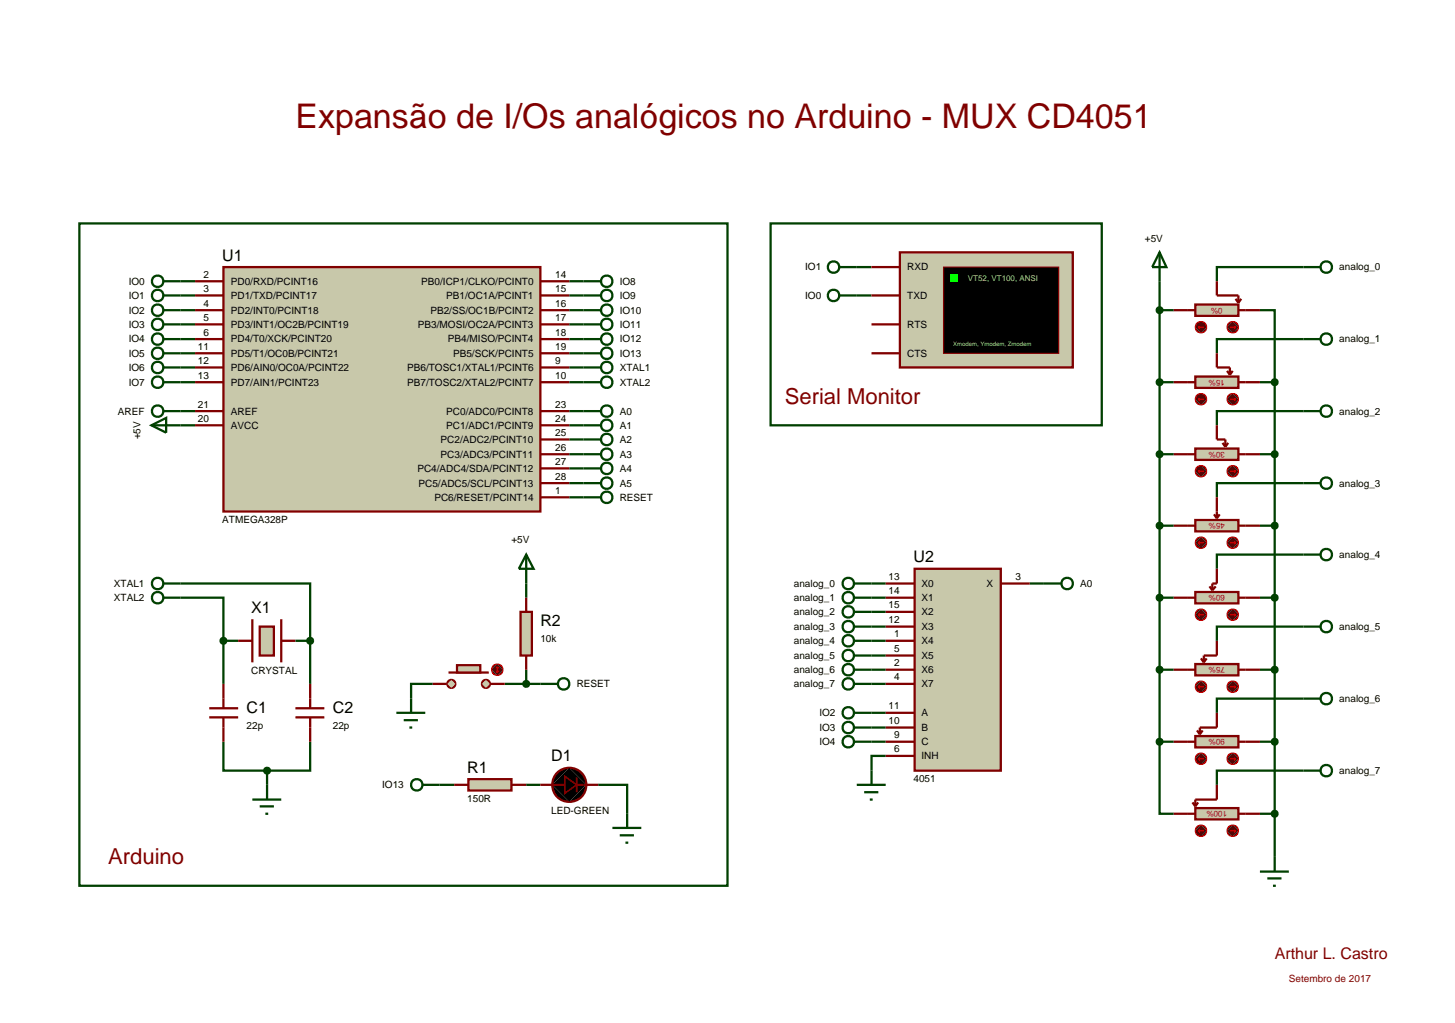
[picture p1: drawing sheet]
<svg xmlns="http://www.w3.org/2000/svg" width="257mm" height="180mm" viewBox="0 0 257 180" stroke-linecap="round" stroke-linejoin="round" font-family="sans-serif">
<g fill="none" stroke="#004000" stroke-width=".4">
<path d="M31.8 49.6h2.6M31.8 52.1h2.6M31.8 54.7h2.6M31.8 57.2h2.6M31.8 59.8h2.6M100.4 49.6h2.5M100.4 52.1h2.5M100.4 54.7h2.5M100.4 57.2h2.5M100.4 59.8h2.5M151.1 52.1h2.6M151.1 47.1h2.6"/>
<path d="M204.5 54.7h2.5M204.5 49.6v81.2M222.2 54.7h2.6v12.7M229.9 47.1h-15.3v2.5M229.9 59.8h-15.3v2.5M31.8 62.3h2.6M31.8 64.8h2.6M31.8 67.4h2.6M31.8 72.5h2.6M31.8 75h2.6M100.4 62.3h2.5M100.4 64.8h2.5"/>
<path d="M100.4 67.4h2.5M100.4 72.5h2.5M100.4 75h2.5M100.4 77.5h2.5M204.5 67.4h2.5M222.2 67.4h2.6M224.8 67.4v83.7M229.9 72.5h-15.3v2.5M100.4 80.1h2.5M100.4 82.6h2.5M100.4 85.2h2.5M100.4 87.7h2.5"/>
<path d="M204.5 80.1h2.5M204.5 92.7h2.5M222.2 80.1h2.6M222.2 92.7h2.6M229.9 85.2h-15.3v2.5M229.9 97.8h-15.3v2.5M31.8 102.9h22.9v10.1M31.8 105.4h7.6v7.6M39.4 113h2.6M39.4 113v7.6M52.1 113h2.6M54.7 113v7.6"/>
<path d="M92.8 102.9v2.5M92.8 118.1v2.5M153.7 113h2.5M153.7 102.9h2.5M153.7 105.4h2.5M153.7 107.9h2.5M153.7 110.5h2.5M153.7 115.6h2.5M153.7 118.1h2.5M181.6 102.9h2.5M204.5 105.4h2.5M204.5 118.1h2.5"/>
<path d="M222.2 105.4h2.6M222.2 118.1h2.6M229.9 110.5h-15.3v2.5M39.4 130.8v5.1h7.7M47.1 135.9v2.5M54.7 130.8v5.1h-7.6M76.3 120.6h-3.8v2.6M77.5 138.4h2.6M89 120.6h6.3M92.8 138.4h2.5M105.5 138.4h5.1v5.1M153.7 120.6h2.5"/>
<path d="M153.7 130.8h2.5M153.7 128.3h2.5M153.7 125.7h2.5M156.2 133.3h-2.5v2.6M204.5 130.8v12.7h2.5M204.5 130.8h2.5M222.2 130.8h2.6M229.9 123.2h-15.3v2.5M229.9 135.9h-15.3v2.5M222.2 143.5h2.6"/>
</g>
<path d="M39.4 47.1h55.9v43.1h-55.9z" fill="#c8c8aa" stroke="#800000" stroke-width=".4"/>
<g fill="none" stroke="#800000" stroke-width=".4">
<path d="M34.4 49.6h5M34.4 52.1h5M34.4 57.2h5M34.4 54.7h5M34.4 59.8h5M95.3 49.6h5.1M95.3 52.1h5.1M95.3 57.2h5.1M95.3 54.7h5.1M95.3 59.8h5.1M34.4 64.8h5M34.4 62.3h5"/>
<path d="M34.4 67.4h5M34.4 75h5M34.4 72.5h5M95.3 64.8h5.1M95.3 62.3h5.1M95.3 67.4h5.1M95.3 77.5h5.1M95.3 75h5.1M95.3 72.5h5.1M95.3 87.7h5.1M95.3 85.2h5.1M95.3 82.6h5.1"/>
<path d="M95.3 80.1h5.1M95.3 138.4h4.3M101.7 138.4h3.8"/>
</g>
<path d="M98 136.5a2.97 2.97 0 0 1 2.4-1.1l-3 3 .1-.7zM100.4 135.4a2.95 2.95 0 0 1 3 3zM103.4 138.4a2.95 2.95 0 0 1-3 3zM97.4 138.4l3 3a2.95 2.95 0 0 1-3-3z" fill="#000" stroke="#800000" stroke-width=".4"/>
<path d="M97.4 138.4l3-3 3 3-3 3z" fill="#000"/>
<path d="M101.7 137.1v2.6" fill="none" stroke="#800000" stroke-width=".3"/>
<path d="M99.6 136.9l2.1 1.5-2.1 1.5z" fill="#000" stroke="#800000" stroke-width=".3"/>
<path d="M82.6 137.4h7.6v2h-7.6z" fill="#c8c8aa" stroke="#800000" stroke-width=".4"/>
<path d="M44.5 109.2v7.6M49.6 109.2v7.6M80.1 138.4h2.5M90.2 138.4h2.6" fill="none" stroke="#800000" stroke-width=".4"/>
<g fill="none" stroke="#004000" stroke-width=".4">
<path d="M28.8 49.6h3M28.8 52.1h3M28.8 54.7h3M28.8 57.2h3M28.8 59.8h3M102.9 49.6h3.1M102.9 52.1h3.1M102.9 54.7h3.1M102.9 57.2h3.1M102.9 59.8h3.1M26.7 75l2.6-1.3v2.6zM26.7 75h5.1"/>
<path d="M28.8 62.3h3M28.8 64.8h3M28.8 67.4h3M28.8 72.5h3M102.9 62.3h3.1M102.9 72.5h3.1M102.9 75h3.1M102.9 77.5h3.1M102.9 80.1h3.1M102.9 82.6h3.1M102.9 85.2h3.1M102.9 87.7h3.1"/>
<path d="M74.5 138.4h3M108 146h5.1M109.3 147.3h2.5M110.3 148.6h.5M110.6 143.5v2.5"/>
<circle cx="27.8" cy="52.1" r="1.01"/>
<circle cx="27.8" cy="54.7" r="1.01"/>
<circle cx="27.8" cy="59.8" r="1.01"/>
<circle cx="27.8" cy="49.6" r="1.01"/>
<circle cx="27.8" cy="57.2" r="1.01"/>
<circle cx="107" cy="49.6" r="1.01"/>
<circle cx="107" cy="57.2" r="1.01"/>
<circle cx="107" cy="59.8" r="1.01"/>
<circle cx="107" cy="52.1" r="1.01"/>
<circle cx="107" cy="54.7" r="1.01"/>
<circle cx="27.8" cy="67.4" r="1.01"/>
<circle cx="27.8" cy="64.8" r="1.01"/>
<circle cx="27.8" cy="72.5" r="1.01"/>
<circle cx="27.8" cy="62.3" r="1.01"/>
<circle cx="107" cy="62.3" r="1.01"/>
<circle cx="107" cy="75" r="1.01"/>
<circle cx="107" cy="72.5" r="1.01"/>
<circle cx="107" cy="77.5" r="1.01"/>
<circle cx="107" cy="87.7" r="1.01"/>
<circle cx="107" cy="82.6" r="1.01"/>
<circle cx="107" cy="85.2" r="1.01"/>
<circle cx="107" cy="80.1" r="1.01"/>
<circle cx="73.5" cy="138.4" r="1.01"/>
</g>
<path d="M45.8 110.5h2.5v5.1h-2.5z" fill="#c8c8aa" stroke="#800000" stroke-width=".4"/>
<path d="M42 113h2.5M49.6 113h2.5M36.9 126.5h5.1M36.9 124.9h5.1M39.4 120.6v4.3M39.4 126.5v4.3M52.1 126.5h5.1M52.1 124.9h5.1M54.7 120.6v4.3M54.7 126.5v4.3" fill="none" stroke="#800000" stroke-width=".4"/>
<g fill="none" stroke="#004000" stroke-width=".4">
<path d="M102.9 64.8h3.1M102.9 67.4h3.1M28.8 105.4h3M28.8 102.9h3"/>
<circle cx="107" cy="64.8" r="1.01"/>
<circle cx="107" cy="67.4" r="1.01"/>
<circle cx="27.8" cy="102.9" r="1.01"/>
<circle cx="27.8" cy="105.4" r="1.01"/>
</g>
<path d="M54.3 112.7l.4-.2-.5 .5zM54.7 112.5l.4 .2 .1 .3zM54.7 113.5l.5-.5-.2 .4zM54.2 113l.5 .5-.3-.1z" fill="#004000" stroke="#004000" stroke-width=".4"/>
<path d="M54.7 112.5l.5 .5-.5 .5-.5-.5z" fill="#004000"/>
<path d="M39 112.7l.4-.2-.5 .5zM39.4 112.5l.4 .2 .1 .3zM39.4 113.5l.5-.5-.2 .4zM38.9 113l.5 .5-.3-.1z" fill="#004000" stroke="#004000" stroke-width=".4"/>
<path d="M39.4 112.5l.5 .5-.5 .5-.5-.5z" fill="#004000"/>
<path d="M47.1 138.4v2.6M44.5 141h5.1M45.8 142.2h2.5M46.8 143.5h.5" fill="none" stroke="#004000" stroke-width=".4"/>
<path d="M46.7 135.6l.4-.2-.5 .5zM47.1 135.4l.3 .1 .2 .4zM47.6 135.9l-.1 .3-.4 .2zM46.6 135.9l.5 .5-.3-.1z" fill="#004000" stroke="#004000" stroke-width=".4"/>
<path d="M46.6 135.9l.5-.5 .5 .5-.5 .5z" fill="#004000"/>
<g fill="#c8c8aa" stroke="#800000" stroke-width=".4">
<path d="M85.2 120.1l.5-.2-.7 .7zM85.7 119.9a.68 .68 0 0 1 .7 .7zM85.7 121.3l.7-.7a.68 .68 0 0 1-.7 .7zM85 120.6l.7 .7a.68 .68 0 0 1-.7-.7z"/>
<path d="M79.1 120.1l.5-.2-.7 .7zM79.6 119.9a.68 .68 0 0 1 .7 .7zM80.3 120.6a.68 .68 0 0 1-.7 .7zM78.9 120.6l.7 .7a.68 .68 0 0 1-.7-.7z"/>
</g>
<g fill="#c8c8aa">
<path d="M85.7 119.9l.7 .7-.7 .7-.7-.7z"/>
<path d="M79.6 119.9l.7 .7-.7 .7-.7-.7z"/>
</g>
<path d="M79.1 118.6h7.1" fill="none" stroke="#800000" stroke-width=".4"/>
<path d="M80.6 117.3h4.1v1.3h-4.1z" fill="#c8c8aa" stroke="#800000" stroke-width=".4"/>
<path d="M76.3 120.6h2.5M86.4 120.6h2.6" fill="none" stroke="#800000" stroke-width=".4"/>
<path d="M87 117.4l.7-.3-1 1zM87.7 117.1a.94 .94 0 0 1 1 1zM87.7 119.1l1-1a.94 .94 0 0 1-1 1zM86.7 118.1l1 1a.94 .94 0 0 1-1-1z" fill="#400000" stroke="#f00" stroke-width=".2"/>
<path d="M87.7 117.1l1 1-1 1-1-1z" fill="#400000"/>
<path d="M87.5 118.3l.2 .3M87.7 117.6v1M87.7 117.6l-.2 .2M87.7 117.6l.3 .2M88 118.3l-.3 .3" fill="none" stroke="#f00" stroke-width=".2"/>
<g fill="none" stroke="#004000" stroke-width=".4">
<path d="M69.9 125.7h5.1M71.2 127h2.5M72.2 128.3h.5M72.5 123.2v2.5M95.3 120.6h3.1"/>
<circle cx="99.4" cy="120.6" r="1.01"/>
</g>
<path d="M91.8 107.9h2v7.7h-2z" fill="#c8c8aa" stroke="#800000" stroke-width=".4"/>
<path d="M92.8 105.4v2.5M92.8 115.6v2.5" fill="none" stroke="#800000" stroke-width=".4"/>
<path d="M92.5 120.2l.3-.1-.5 .5zM92.8 120.1l.3 .1 .2 .4zM93.3 120.6l-.2 .4-.3 .1zM92.3 120.6l.5 .5-.4-.2z" fill="#004000" stroke="#004000" stroke-width=".4"/>
<path d="M92.8 120.1l.5 .5-.5 .5-.5-.5z" fill="#004000"/>
<path d="M14 39.4h114.3v116.8h-114.3zM204.5 44.5l1.2 2.6h-2.5zM204.5 44.5v5.1M92.8 97.8l1.3 2.5h-2.6zM92.8 97.8v5.1" fill="none" stroke="#004000" stroke-width=".4"/>
<path d="M158.7 44.5h30.5v20.3h-30.5z" fill="#c8c8aa" stroke="#800000" stroke-width=".4"/>
<path d="M166.4 47.1h20.3v15.2h-20.3z" fill="#000" stroke="#800000" stroke-width=".2"/>
<path d="M167.6 48.3h1.3v1.3h-1.3z" fill="#0f0"/>
<path d="M153.7 47.1h5M153.7 57.2h5M153.7 52.1h5M153.7 62.3h5" fill="none" stroke="#800000" stroke-width=".4"/>
<g fill="none" stroke="#004000" stroke-width=".4">
<path d="M148.1 47.1h3M148.1 52.1h3"/>
<circle cx="147" cy="47.1" r="1.01"/>
<circle cx="147" cy="52.1" r="1.01"/>
</g>
<path d="M161.3 100.3h15.2v35.6h-15.2z" fill="#c8c8aa" stroke="#800000" stroke-width=".4"/>
<g fill="none" stroke="#800000" stroke-width=".4">
<path d="M156.2 102.9h5.1M156.2 105.4h5.1M156.2 107.9h5.1M156.2 110.5h5.1M156.2 113h5.1M156.2 115.6h5.1M156.2 118.1h5.1M176.5 102.9h5.1M156.2 120.6h5.1M156.2 125.7h5.1M156.2 128.3h5.1M156.2 130.8h5.1"/>
<path d="M156.2 133.3h5.1"/>
</g>
<g fill="none" stroke="#004000" stroke-width=".4">
<path d="M184.1 102.9h3.1M150.6 130.8h3.1M150.6 128.3h3.1M150.6 125.7h3.1M151.1 138.4h5.1M152.4 139.7h2.5M153.7 135.9v2.5M153.4 141h.5"/>
<circle cx="188.2" cy="102.9" r="1.01"/>
<circle cx="149.6" cy="128.3" r="1.01"/>
<circle cx="149.6" cy="125.7" r="1.01"/>
<circle cx="149.6" cy="130.8" r="1.01"/>
</g>
<path d="M210.8 53.7h7.6v2h-7.6z" fill="#c8c8aa" stroke="#800000" stroke-width=".4"/>
<path d="M207 54.7h3.8M214.6 49.6v2.5h3.8v1.3M217.9 52.7l.5 .7M218.4 54.7h3.8M218.9 52.7l-.5 .7" fill="none" stroke="#800000" stroke-width=".4"/>
<path d="M211.1 57l.7-.3-1 1zM211.8 56.7a.94 .94 0 0 1 1 1zM211.8 58.7l1-1a.94 .94 0 0 1-1 1zM210.8 57.7l1 1a.94 .94 0 0 1-1-1z" fill="#400000" stroke="#f00" stroke-width=".2"/>
<path d="M211.8 56.7l1 1-1 1-1-1z" fill="#400000"/>
<path d="M211.3 57.7l.3 .3M211.3 57.7h1M211.6 57.5l-.3 .2" fill="none" stroke="#f00" stroke-width=".2"/>
<path d="M216.7 57l.7-.3-1 1zM217.4 56.7a.94 .94 0 0 1 1 1zM218.4 57.7a.94 .94 0 0 1-1 1zM216.4 57.7l1 1a.94 .94 0 0 1-1-1z" fill="#400000" stroke="#f00" stroke-width=".2"/>
<path d="M216.4 57.7l1-1 1 1-1 1z" fill="#400000"/>
<path d="M216.9 57.7h1M217.7 57.5l.2 .2M217.9 57.7l-.2 .3" fill="none" stroke="#f00" stroke-width=".2"/>
<path d="M210.8 66.4h7.6v2h-7.6z" fill="#c8c8aa" stroke="#800000" stroke-width=".4"/>
<path d="M207 67.4h3.8M214.6 62.3v2.5h2.3v1.3M216.4 65.4l.5 .7M217.4 65.4l-.5 .7M218.4 67.4h3.8" fill="none" stroke="#800000" stroke-width=".4"/>
<path d="M211.1 69.7l.7-.3-1 1zM211.8 69.4a.94 .94 0 0 1 1 1zM211.8 71.4l1-1a.94 .94 0 0 1-1 1zM210.8 70.4l1 1a.94 .94 0 0 1-1-1z" fill="#400000" stroke="#f00" stroke-width=".2"/>
<path d="M211.8 69.4l1 1-1 1-1-1z" fill="#400000"/>
<path d="M211.3 70.4l.3 .3M211.3 70.4h1M211.6 70.2l-.3 .2" fill="none" stroke="#f00" stroke-width=".2"/>
<path d="M216.7 69.7l.7-.3-1 1zM217.4 69.4a.94 .94 0 0 1 1 1zM218.4 70.4a.94 .94 0 0 1-1 1zM216.4 70.4l1 1a.94 .94 0 0 1-1-1z" fill="#400000" stroke="#f00" stroke-width=".2"/>
<path d="M216.4 70.4l1-1 1 1-1 1z" fill="#400000"/>
<path d="M216.9 70.4h1M217.7 70.2l.2 .2M217.9 70.4l-.2 .3" fill="none" stroke="#f00" stroke-width=".2"/>
<path d="M210.8 79.1h7.6v2h-7.6z" fill="#c8c8aa" stroke="#800000" stroke-width=".4"/>
<path d="M214.6 75v2.5h1.5v1.3M215.6 78.1l.5 .7M216.6 78.1l-.5 .7M207 80.1h3.8M218.4 80.1h3.8" fill="none" stroke="#800000" stroke-width=".4"/>
<path d="M211.1 82.4l.7-.3-1 1zM211.8 82.1a.94 .94 0 0 1 1 1zM211.8 84.1l1-1a.94 .94 0 0 1-1 1zM210.8 83.1l1 1a.94 .94 0 0 1-1-1z" fill="#400000" stroke="#f00" stroke-width=".2"/>
<path d="M211.8 82.1l1 1-1 1-1-1z" fill="#400000"/>
<path d="M211.3 83.1l.3 .3M211.3 83.1h1M211.6 82.9l-.3 .2" fill="none" stroke="#f00" stroke-width=".2"/>
<path d="M216.7 82.4l.7-.3-1 1zM217.4 82.1a.94 .94 0 0 1 1 1zM218.4 83.1a.94 .94 0 0 1-1 1zM216.4 83.1l1 1a.94 .94 0 0 1-1-1z" fill="#400000" stroke="#f00" stroke-width=".2"/>
<path d="M216.4 83.1l1-1 1 1-1 1z" fill="#400000"/>
<path d="M216.9 83.1h1M217.7 82.9l.2 .2M217.9 83.1l-.2 .3" fill="none" stroke="#f00" stroke-width=".2"/>
<path d="M210.8 91.7h7.6v2h-7.6z" fill="#c8c8aa" stroke="#800000" stroke-width=".4"/>
<path d="M207 92.7h3.8M214.1 90.7l.5 .7M214.6 87.7v3.7M215.1 90.7l-.5 .7M218.4 92.7h3.8" fill="none" stroke="#800000" stroke-width=".4"/>
<path d="M211.1 95l.7-.3-1 1zM211.8 94.7a.94 .94 0 0 1 1 1zM211.8 96.7l1-1a.94 .94 0 0 1-1 1zM210.8 95.7l1 1a.94 .94 0 0 1-1-1z" fill="#400000" stroke="#f00" stroke-width=".2"/>
<path d="M211.8 94.7l1 1-1 1-1-1z" fill="#400000"/>
<path d="M211.3 95.7l.3 .3M211.3 95.7h1M211.6 95.5l-.3 .2" fill="none" stroke="#f00" stroke-width=".2"/>
<path d="M216.7 95l.7-.3-1 1zM217.4 94.7a.94 .94 0 0 1 1 1zM217.4 96.7l1-1a.94 .94 0 0 1-1 1zM216.4 95.7l1 1a.94 .94 0 0 1-1-1z" fill="#400000" stroke="#f00" stroke-width=".2"/>
<path d="M216.4 95.7l1-1 1 1-1 1z" fill="#400000"/>
<path d="M216.9 95.7h1M217.7 95.5l.2 .2M217.9 95.7l-.2 .3" fill="none" stroke="#f00" stroke-width=".2"/>
<path d="M204.1 54.4l.4-.2-.5 .5zM204.5 54.2l.4 .2 .1 .3zM205 54.7l-.1 .3-.4 .2zM204 54.7l.5 .5-.4-.2z" fill="#004000" stroke="#004000" stroke-width=".4"/>
<path d="M204 54.7l.5-.5 .5 .5-.5 .5z" fill="#004000"/>
<path d="M204.1 67.1l.4-.2-.5 .5zM204.5 66.9l.4 .2 .1 .3zM205 67.4l-.1 .3-.4 .2zM204 67.4l.5 .5-.4-.2z" fill="#004000" stroke="#004000" stroke-width=".4"/>
<path d="M204 67.4l.5-.5 .5 .5-.5 .5z" fill="#004000"/>
<path d="M204.1 79.8l.4-.2-.5 .5zM204.5 79.6l.4 .2 .1 .3zM204.5 80.6l.5-.5-.1 .3zM204 80.1l.5 .5-.4-.2z" fill="#004000" stroke="#004000" stroke-width=".4"/>
<path d="M204.5 79.6l.5 .5-.5 .5-.5-.5z" fill="#004000"/>
<path d="M224.4 67.1l.4-.2-.5 .5zM224.8 66.9l.3 .1 .2 .4zM224.8 67.9l.5-.5-.2 .4zM224.3 67.4l.5 .5-.4-.2z" fill="#004000" stroke="#004000" stroke-width=".4"/>
<path d="M224.3 67.4l.5-.5 .5 .5-.5 .5z" fill="#004000"/>
<path d="M224.4 79.8l.4-.2-.5 .5zM224.8 79.6l.3 .1 .2 .4zM224.8 80.6l.5-.5-.2 .4zM224.3 80.1l.5 .5-.4-.2z" fill="#004000" stroke="#004000" stroke-width=".4"/>
<path d="M224.3 80.1l.5-.5 .5 .5-.5 .5z" fill="#004000"/>
<path d="M224.5 92.3l.3-.1-.5 .5zM224.8 92.2l.4 .2 .1 .3zM224.8 93.2l.5-.5-.2 .4zM224.3 92.7l.5 .5-.3-.1z" fill="#004000" stroke="#004000" stroke-width=".4"/>
<path d="M224.8 92.2l.5 .5-.5 .5-.5-.5z" fill="#004000"/>
<g fill="none" stroke="#004000" stroke-width=".4">
<path d="M135.9 39.4h58.4v35.6h-58.4zM229.9 47.1h3M229.9 59.8h3M229.9 72.5h3M229.9 85.2h3M150.6 102.9h3.1M150.6 105.4h3.1M150.6 107.9h3.1M150.6 110.5h3.1M150.6 113h3.1M150.6 115.6h3.1M150.6 118.1h3.1"/>
<path d="M150.6 120.6h3.1"/>
<circle cx="233.9" cy="47.1" r="1.01"/>
<circle cx="233.9" cy="59.8" r="1.01"/>
<circle cx="233.9" cy="72.5" r="1.01"/>
<circle cx="233.9" cy="85.2" r="1.01"/>
<circle cx="149.6" cy="115.6" r="1.01"/>
<circle cx="149.6" cy="102.9" r="1.01"/>
<circle cx="149.6" cy="113" r="1.01"/>
<circle cx="149.6" cy="110.5" r="1.01"/>
<circle cx="149.6" cy="107.9" r="1.01"/>
<circle cx="149.6" cy="118.1" r="1.01"/>
<circle cx="149.6" cy="105.4" r="1.01"/>
<circle cx="149.6" cy="120.6" r="1.01"/>
</g>
<path d="M210.8 104.4h7.6v2h-7.6z" fill="#c8c8aa" stroke="#800000" stroke-width=".4"/>
<path d="M207 105.4h3.8M213.3 103.4l.5 .7M214.4 103.4l-.6 .7M214.6 100.3v2.6h-.8v1.2M218.4 105.4h3.8" fill="none" stroke="#800000" stroke-width=".4"/>
<path d="M211.1 107.7l.7-.3-1 1zM211.8 107.4a.94 .94 0 0 1 1 1zM211.8 109.4l1-1a.94 .94 0 0 1-1 1zM210.8 108.4l1 1a.94 .94 0 0 1-1-1z" fill="#400000" stroke="#f00" stroke-width=".2"/>
<path d="M211.8 107.4l1 1-1 1-1-1z" fill="#400000"/>
<path d="M211.3 108.4l.3 .3M211.3 108.4h1M211.6 108.2l-.3 .2" fill="none" stroke="#f00" stroke-width=".2"/>
<path d="M216.7 107.7l.7-.3-1 1zM217.4 107.4a.94 .94 0 0 1 1 1zM217.4 109.4l1-1a.94 .94 0 0 1-1 1zM216.4 108.4l1 1a.94 .94 0 0 1-1-1z" fill="#400000" stroke="#f00" stroke-width=".2"/>
<path d="M216.4 108.4l1-1 1 1-1 1z" fill="#400000"/>
<path d="M216.9 108.4h1M217.7 108.2l.2 .2M217.9 108.4l-.2 .3" fill="none" stroke="#f00" stroke-width=".2"/>
<path d="M210.8 117.1h7.6v2h-7.6z" fill="#c8c8aa" stroke="#800000" stroke-width=".4"/>
<path d="M207 118.1h3.8M211.8 116.1l.5 .7M212.8 116.1l-.5 .7M214.6 113v2.6h-2.3v1.2M218.4 118.1h3.8" fill="none" stroke="#800000" stroke-width=".4"/>
<path d="M211.1 120.4l.7-.3-1 1zM211.8 120.1a.94 .94 0 0 1 1 1zM211.8 122.1l1-1a.94 .94 0 0 1-1 1zM210.8 121.1l1 1a.94 .94 0 0 1-1-1z" fill="#400000" stroke="#f00" stroke-width=".2"/>
<path d="M211.8 120.1l1 1-1 1-1-1z" fill="#400000"/>
<path d="M211.3 121.1l.3 .3M211.3 121.1h1M211.6 120.9l-.3 .2" fill="none" stroke="#f00" stroke-width=".2"/>
<path d="M216.7 120.4l.7-.3-1 1zM217.4 120.1a.94 .94 0 0 1 1 1zM217.4 122.1l1-1a.94 .94 0 0 1-1 1zM216.4 121.1l1 1a.94 .94 0 0 1-1-1z" fill="#400000" stroke="#f00" stroke-width=".2"/>
<path d="M216.4 121.1l1-1 1 1-1 1z" fill="#400000"/>
<path d="M216.9 121.1h1M217.7 120.9l.2 .2M217.9 121.1l-.2 .3" fill="none" stroke="#f00" stroke-width=".2"/>
<path d="M210.8 129.8h7.6v2h-7.6z" fill="#c8c8aa" stroke="#800000" stroke-width=".4"/>
<path d="M207 130.8h3.8M211.1 128.8l.5 .7M212.1 128.8l-.5 .7M214.6 125.7v2.6h-3v1.2M218.4 130.8h3.8" fill="none" stroke="#800000" stroke-width=".4"/>
<path d="M211.1 133.1l.7-.3-1 1zM211.8 132.8a.94 .94 0 0 1 1 1zM211.8 134.8l1-1a.94 .94 0 0 1-1 1zM210.8 133.8l1 1a.94 .94 0 0 1-1-1z" fill="#400000" stroke="#f00" stroke-width=".2"/>
<path d="M211.8 132.8l1 1-1 1-1-1z" fill="#400000"/>
<path d="M211.3 133.8l.3 .3M211.3 133.8h1M211.6 133.6l-.3 .2" fill="none" stroke="#f00" stroke-width=".2"/>
<path d="M216.7 133.1l.7-.3-1 1zM217.4 132.8a.94 .94 0 0 1 1 1zM217.4 134.8l1-1a.94 .94 0 0 1-1 1zM216.4 133.8l1 1a.94 .94 0 0 1-1-1z" fill="#400000" stroke="#f00" stroke-width=".2"/>
<path d="M216.4 133.8l1-1 1 1-1 1z" fill="#400000"/>
<path d="M216.9 133.8h1M217.7 133.6l.2 .2M217.9 133.8l-.2 .3" fill="none" stroke="#f00" stroke-width=".2"/>
<path d="M210.8 142.5h7.6v2h-7.6z" fill="#c8c8aa" stroke="#800000" stroke-width=".4"/>
<path d="M214.6 138.4v2.6h-3.8v1.2M207 143.5h3.8M210.3 141.5l.5 .7M211.3 141.5l-.5 .7M218.4 143.5h3.8" fill="none" stroke="#800000" stroke-width=".4"/>
<path d="M211.1 145.8l.7-.3-1 1zM211.8 145.5a.94 .94 0 0 1 1 1zM211.8 147.5l1-1a.94 .94 0 0 1-1 1zM210.8 146.5l1 1a.94 .94 0 0 1-1-1z" fill="#400000" stroke="#f00" stroke-width=".2"/>
<path d="M211.8 145.5l1 1-1 1-1-1z" fill="#400000"/>
<path d="M211.3 146.5l.3 .3M211.3 146.5h1M211.6 146.3l-.3 .2" fill="none" stroke="#f00" stroke-width=".2"/>
<path d="M216.7 145.8l.7-.3-1 1zM217.4 145.5a.94 .94 0 0 1 1 1zM217.4 147.5l1-1a.94 .94 0 0 1-1 1zM216.4 146.5l1 1a.94 .94 0 0 1-1-1z" fill="#400000" stroke="#f00" stroke-width=".2"/>
<path d="M216.4 146.5l1-1 1 1-1 1z" fill="#400000"/>
<path d="M216.9 146.5h1M217.7 146.3l.2 .2M217.9 146.5l-.2 .3" fill="none" stroke="#f00" stroke-width=".2"/>
<path d="M204.2 105l.3-.1-.5 .5zM204.5 104.9l.4 .2 .1 .3zM205 105.4l-.1 .3-.4 .2zM204 105.4l.5 .5-.4-.2z" fill="#004000" stroke="#004000" stroke-width=".4"/>
<path d="M204.5 104.9l.5 .5-.5 .5-.5-.5z" fill="#004000"/>
<path d="M204.2 117.7l.3-.1-.5 .5zM204.5 117.6l.4 .2 .1 .3zM205 118.1l-.1 .3-.4 .2zM204 118.1l.5 .5-.4-.2z" fill="#004000" stroke="#004000" stroke-width=".4"/>
<path d="M204.5 117.6l.5 .5-.5 .5-.5-.5z" fill="#004000"/>
<path d="M204.2 130.4l.3-.1-.5 .5zM204.5 130.3l.4 .2 .1 .3zM205 130.8l-.1 .3-.4 .2zM204 130.8l.5 .5-.4-.2z" fill="#004000" stroke="#004000" stroke-width=".4"/>
<path d="M204.5 130.3l.5 .5-.5 .5-.5-.5z" fill="#004000"/>
<path d="M224.5 117.7l.3-.1-.5 .5zM224.8 117.6l.4 .2 .1 .3zM224.8 118.6l.5-.5-.2 .4zM224.3 118.1l.5 .5-.3-.1z" fill="#004000" stroke="#004000" stroke-width=".4"/>
<path d="M224.8 117.6l.5 .5-.5 .5-.5-.5z" fill="#004000"/>
<path d="M224.5 130.4l.3-.1-.5 .5zM224.8 130.3l.4 .2 .1 .3zM224.8 131.3l.5-.5-.2 .4zM224.3 130.8l.5 .5-.3-.1z" fill="#004000" stroke="#004000" stroke-width=".4"/>
<path d="M224.8 130.3l.5 .5-.5 .5-.5-.5z" fill="#004000"/>
<path d="M224.5 143.1l.3-.1-.5 .5zM224.8 143l.4 .2 .1 .3zM224.8 144l.5-.5-.2 .4zM224.3 143.5l.5 .5-.3-.1z" fill="#004000" stroke="#004000" stroke-width=".4"/>
<path d="M224.8 143l.5 .5-.5 .5-.5-.5z" fill="#004000"/>
<g fill="none" stroke="#004000" stroke-width=".4">
<path d="M229.9 97.8h3M229.9 110.5h3M229.9 123.2h3M229.9 135.9h3"/>
<circle cx="233.9" cy="97.8" r="1.01"/>
<circle cx="233.9" cy="110.5" r="1.01"/>
<circle cx="233.9" cy="123.2" r="1.01"/>
<circle cx="233.9" cy="135.9" r="1.01"/>
</g>
<path d="M224.5 105l.3-.1-.5 .5zM224.8 104.9l.4 .2 .1 .3zM224.8 105.9l.5-.5-.2 .4zM224.3 105.4l.5 .5-.3-.1z" fill="#004000" stroke="#004000" stroke-width=".4"/>
<path d="M224.8 104.9l.5 .5-.5 .5-.5-.5z" fill="#004000"/>
<path d="M204.2 92.3l.3-.1-.5 .5zM204.5 92.2l.4 .2 .1 .3zM205 92.7l-.1 .3-.4 .2zM204 92.7l.5 .5-.4-.2z" fill="#004000" stroke="#004000" stroke-width=".4"/>
<path d="M204.5 92.2l.5 .5-.5 .5-.5-.5z" fill="#004000"/>
<path d="M222.2 153.7h5.1M223.5 154.9h2.5M224.5 156.2h.5M224.8 151.1v2.6" fill="none" stroke="#004000" stroke-width=".4"/>
<text font-size="6" fill="#800000" x="52.1" y="22.6">Expansão de I/Os analógicos no Arduino - MUX CD4051</text>
<g font-size="3.9" fill="#800000">
<text x="138.4" y="71.2">Serial Monitor</text>
<text x="19.1" y="152.4">Arduino</text>
</g>
<g font-size="2.8">
<text x="39.2" y="46">U1</text>
<text x="161.1" y="99.2">U2</text>
<text x="44.3" y="108.1">X1</text>
<text x="95.3" y="110.5">R2</text>
<text x="43.5" y="125.8">C1</text>
<text x="58.7" y="125.8">C2</text>
<text x="82.4" y="136.3">R1</text>
<text x="97.2" y="134.3">D1</text>
</g>
<text font-size="2.8" fill="#800000" x="224.8" y="169.2">Arthur L. Castro</text>
<g font-size="1.8">
<text x="142" y="47.7">IO1</text>
<text x="160" y="47.7">RXD</text>
<text x="201.9" y="42.6">+5V</text>
<text x="236.2" y="47.7">analog_0</text>
<text x="22.7" y="50.2">IO0</text>
<text x="22.7" y="52.7">IO1</text>
<text x="35.9" y="51.5">3</text>
<text x="35.9" y="49">2</text>
<text x="40.7" y="52.7">PD1/TXD/PCINT17</text>
<text x="40.7" y="50.2">PD0/RXD/PCINT16</text>
<text x="74.3" y="50.2">PB0/ICP1/CLKO/PCINT0</text>
<text x="78.7" y="52.7">PB1/OC1A/PCINT1</text>
<text x="97.9" y="49">14</text>
<text x="97.9" y="51.5">15</text>
<text x="109.3" y="50.2">IO8</text>
<text x="109.3" y="52.7">IO9</text>
<text x="142" y="52.7">IO0</text>
<text x="160" y="52.7">TXD</text>
<text x="22.7" y="55.3">IO2</text>
<text x="22.7" y="57.8">IO3</text>
<text x="35.9" y="59.2">6</text>
<text x="35.9" y="56.6">5</text>
<text x="35.9" y="54.1">4</text>
<text x="40.7" y="57.8">PD3/INT1/OC2B/PCINT19</text>
<text x="40.7" y="55.3">PD2/INT0/PCINT18</text>
<text x="73.7" y="57.8">PB3/MOSI/OC2A/PCINT3</text>
<text x="75.9" y="55.3">PB2/SS/OC1B/PCINT2</text>
<text x="97.9" y="56.6">17</text>
<text x="97.9" y="54.1">16</text>
<text x="97.9" y="59.2">18</text>
<text x="109.3" y="55.3">IO10</text>
<text x="109.3" y="57.8">IO11</text>
<text x="160" y="57.8">RTS</text>
<text x="22.7" y="60.4">IO4</text>
<text x="22.7" y="62.9">IO5</text>
<text x="22.7" y="65.4">IO6</text>
<text x="34.9" y="64.2">12</text>
<text x="34.9" y="61.7">11</text>
<text x="40.7" y="65.4">PD6/AIN0/OC0A/PCINT22</text>
<text x="40.7" y="62.9">PD5/T1/OC0B/PCINT21</text>
<text x="40.7" y="60.4">PD4/T0/XCK/PCINT20</text>
<text x="71.8" y="65.4">PB6/TOSC1/XTAL1/PCINT6</text>
<text x="79" y="60.4">PB4/MISO/PCINT4</text>
<text x="79.9" y="62.9">PB5/SCK/PCINT5</text>
<text x="97.9" y="61.7">19</text>
<text x="97.9" y="64.2">9</text>
<text x="109.3" y="60.4">IO12</text>
<text x="109.3" y="62.9">IO13</text>
<text x="109.3" y="65.4">XTAL1</text>
<text x="160" y="62.9">CTS</text>
<text x="236.2" y="60.4">analog_1</text>
<text x="22.7" y="68">IO7</text>
<text x="34.9" y="71.9">21</text>
<text x="34.9" y="66.8">13</text>
<text x="40.7" y="68">PD7/AIN1/PCINT23</text>
<text x="71.8" y="68">PB7/TOSC2/XTAL2/PCINT7</text>
<text x="97.9" y="66.8">10</text>
<text x="97.9" y="71.9">23</text>
<text x="109.3" y="68">XTAL2</text>
<text x="20.8" y="73.1">AREF</text>
<text x="24.8" y="77.5" transform="rotate(-90 24.8 77.5)">+5V</text>
<text x="34.9" y="74.4">20</text>
<text x="40.7" y="75.6">AVCC</text>
<text x="40.7" y="73.1">AREF</text>
<text x="78.7" y="75.6">PC1/ADC1/PCINT9</text>
<text x="78.7" y="73.1">PC0/ADC0/PCINT8</text>
<text x="97.9" y="76.9">25</text>
<text x="97.9" y="74.4">24</text>
<text x="109.3" y="73.1">A0</text>
<text x="109.3" y="75.6">A1</text>
<text x="236.2" y="73.1">analog_2</text>
<text x="73.6" y="83.2">PC4/ADC4/SDA/PCINT12</text>
<text x="77.7" y="80.7">PC3/ADC3/PCINT11</text>
<text x="77.7" y="78.1">PC2/ADC2/PCINT10</text>
<text x="97.9" y="82">27</text>
<text x="97.9" y="79.5">26</text>
<text x="109.3" y="78.1">A2</text>
<text x="109.3" y="80.7">A3</text>
<text x="109.3" y="83.2">A4</text>
<text x="73.8" y="85.8">PC5/ADC5/SCL/PCINT13</text>
<text x="76.6" y="88.3">PC6/RESET/PCINT14</text>
<text x="97.9" y="87.1">1</text>
<text x="97.9" y="84.6">28</text>
<text x="109.3" y="85.8">A5</text>
<text x="109.3" y="88.3">RESET</text>
<text x="236.2" y="85.8">analog_3</text>
<text x="39.2" y="92.2">ATMEGA328P</text>
<text x="90.2" y="95.8">+5V</text>
<text x="236.2" y="98.4">analog_4</text>
<text x="20.1" y="106">XTAL2</text>
<text x="20.1" y="103.5">XTAL1</text>
<text x="140" y="103.5">analog_0</text>
<text x="140" y="106">analog_1</text>
<text x="156.7" y="102.3">13</text>
<text x="156.7" y="104.8">14</text>
<text x="156.7" y="107.3">15</text>
<text x="162.5" y="103.5">X0</text>
<text x="162.5" y="106">X1</text>
<text x="174" y="103.5">X</text>
<text x="179.1" y="102.3">3</text>
<text x="190.5" y="103.5">A0</text>
<text x="95.3" y="113.3">10k</text>
<text x="140" y="108.5">analog_2</text>
<text x="140" y="111.1">analog_3</text>
<text x="140" y="113.6">analog_4</text>
<text x="156.7" y="109.9">12</text>
<text x="157.7" y="112.4">1</text>
<text x="162.5" y="108.5">X2</text>
<text x="162.5" y="111.1">X3</text>
<text x="162.5" y="113.6">X4</text>
<text x="236.2" y="111.1">analog_5</text>
<text x="44.3" y="118.8">CRYSTAL</text>
<text x="140" y="116.2">analog_5</text>
<text x="140" y="118.7">analog_6</text>
<text x="157.7" y="115">5</text>
<text x="157.7" y="117.5">2</text>
<text x="157.7" y="120">4</text>
<text x="162.5" y="116.2">X5</text>
<text x="162.5" y="118.7">X6</text>
<text x="101.7" y="121.2">RESET</text>
<text x="140" y="121.2">analog_7</text>
<text x="156.7" y="125.1">11</text>
<text x="162.5" y="121.2">X7</text>
<text x="236.2" y="123.8">analog_6</text>
<text x="43.5" y="128.6">22p</text>
<text x="58.7" y="128.6">22p</text>
<text x="144.5" y="131.4">IO4</text>
<text x="144.5" y="128.9">IO3</text>
<text x="144.5" y="126.3">IO2</text>
<text x="156.7" y="127.7">10</text>
<text x="157.7" y="130.2">9</text>
<text x="162.5" y="126.3">A</text>
<text x="162.5" y="128.9">B</text>
<text x="162.5" y="131.4">C</text>
<text x="157.7" y="132.7">6</text>
<text x="161.1" y="137.9">4051</text>
<text x="162.5" y="133.9">INH</text>
<text x="236.2" y="136.5">analog_7</text>
<text x="67.4" y="139">IO13</text>
<text x="82.4" y="141.4">150R</text>
<text x="97.2" y="143.5">LED-GREEN</text>
</g>
<text font-size="1.8" fill="#800000" x="227.3" y="173.2">Setembro de 2017</text>
<text font-size="1.4" fill="#ff0" x="170.7" y="49.5">VT52, VT100, ANSI</text>
<g font-size="1.4" fill="#c00000">
<text x="215.6" y="54.3" transform="rotate(-180 215.6 54.3)">0%</text>
<text x="216" y="67" transform="rotate(-180 216 67)">15%</text>
<text x="216" y="79.7" transform="rotate(-180 216 79.7)">30%</text>
<text x="216" y="92.3" transform="rotate(-180 216 92.3)">45%</text>
<text x="216" y="105" transform="rotate(-180 216 105)">60%</text>
<text x="216" y="117.7" transform="rotate(-180 216 117.7)">75%</text>
<text x="216" y="130.4" transform="rotate(-180 216 130.4)">90%</text>
<text x="216.4" y="143.1" transform="rotate(-180 216.4 143.1)">100%</text>
</g>
<text font-size="1.1" fill="#ff0" x="168.1" y="61">Xmodem, Ymodem, Zmodem</text>
</svg>
